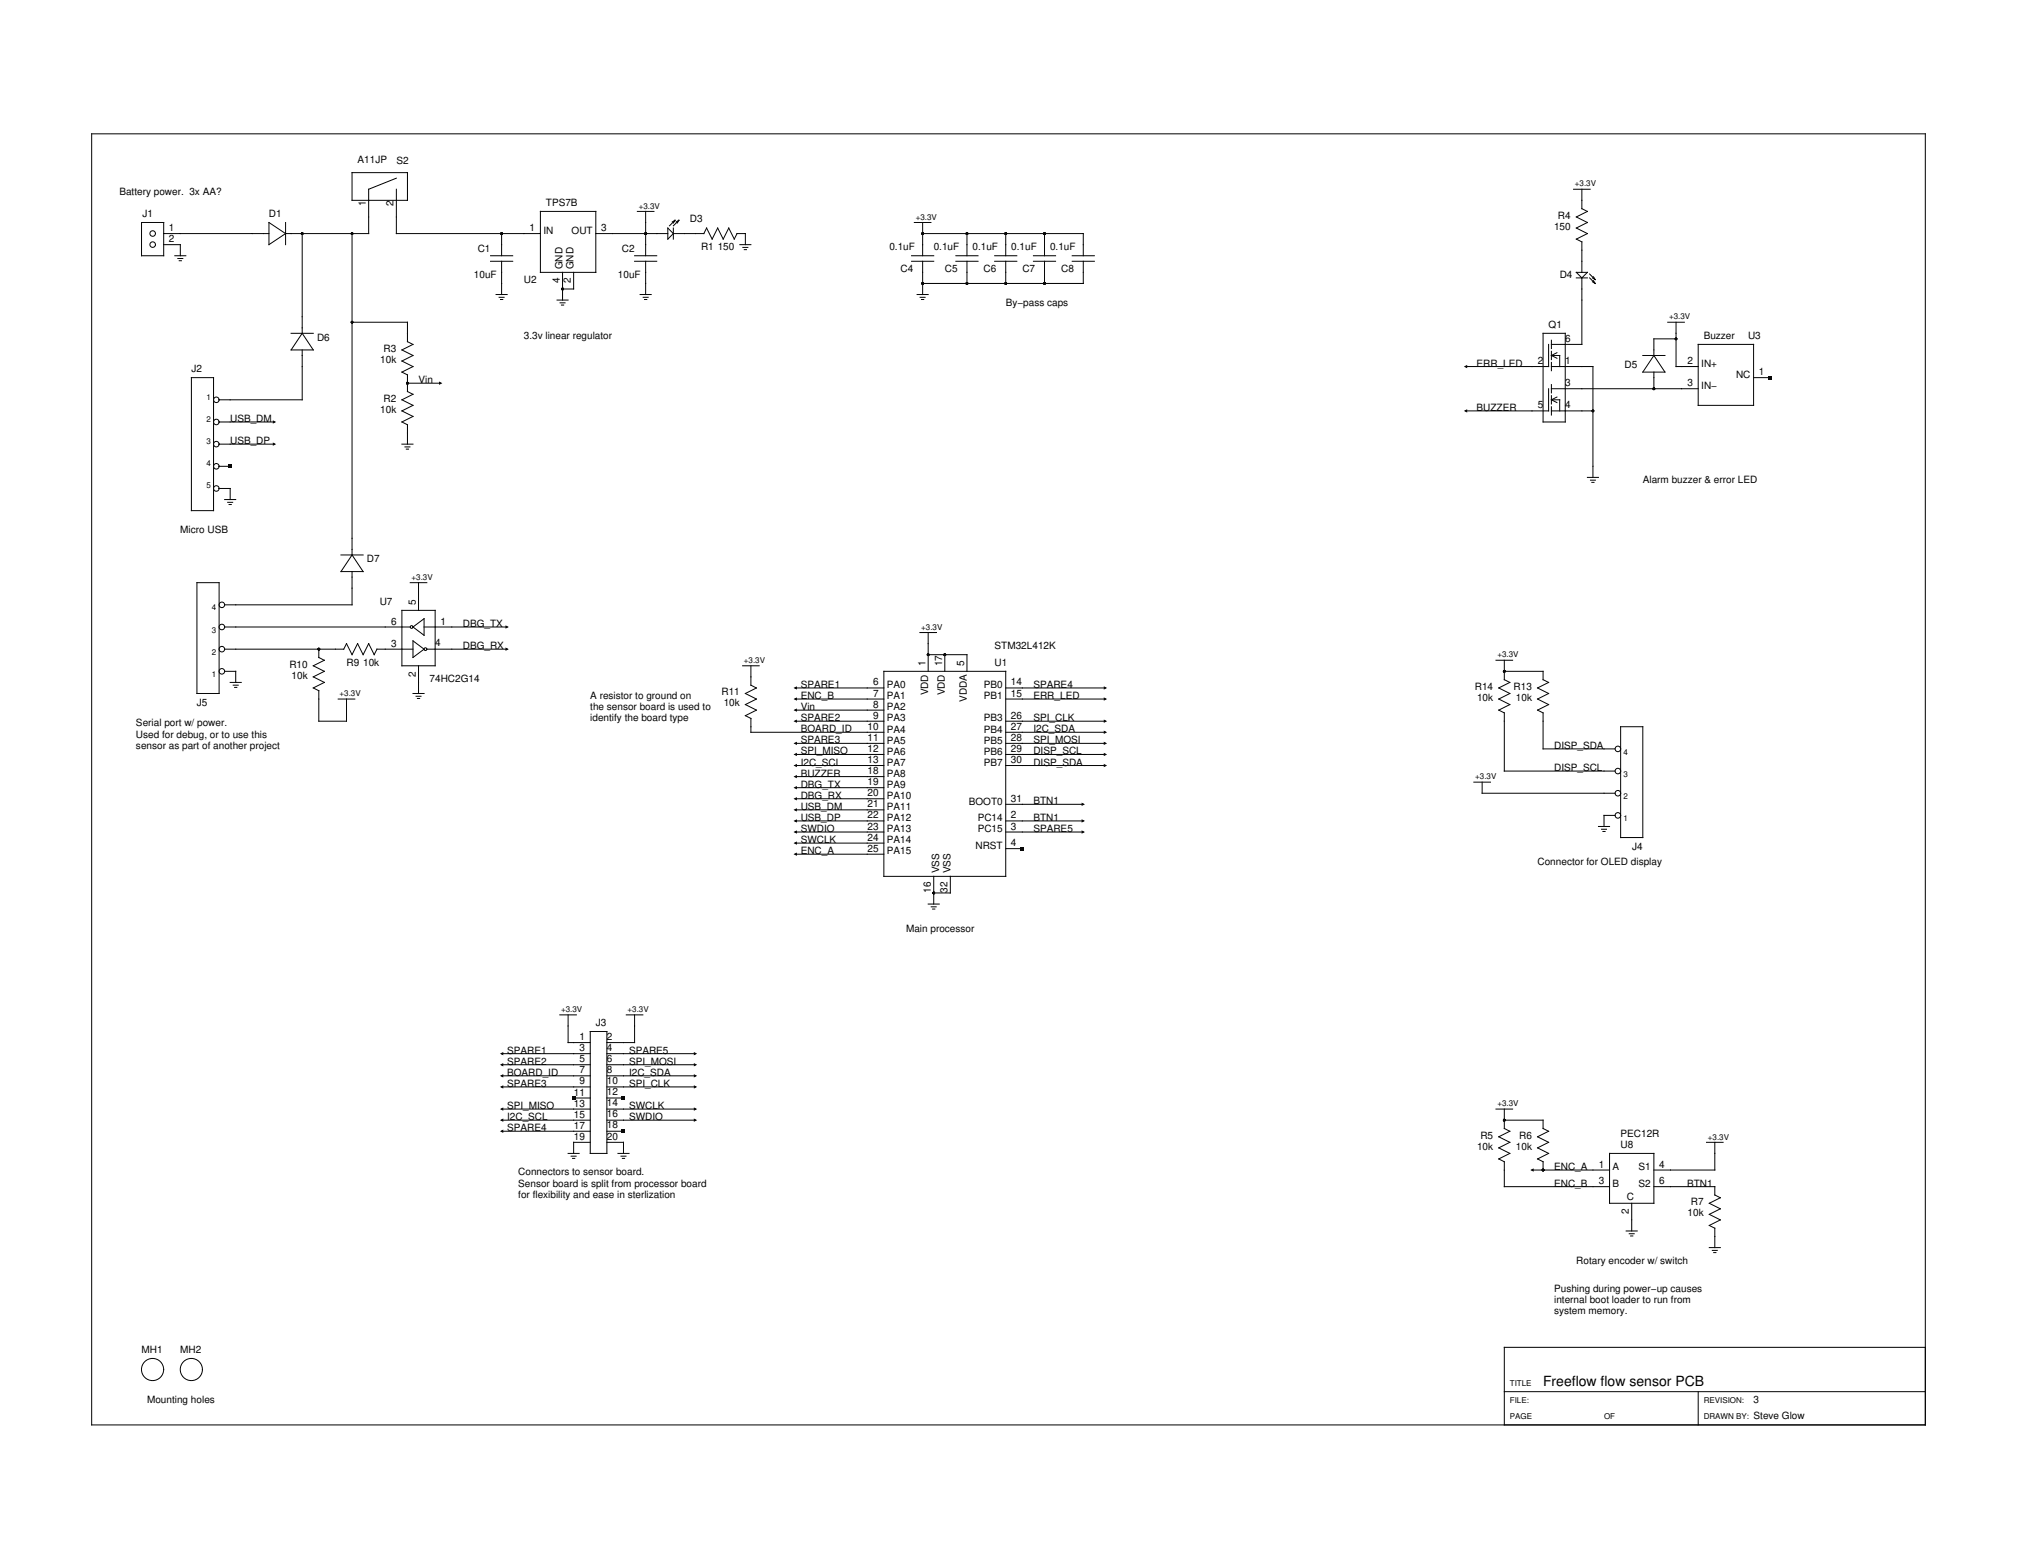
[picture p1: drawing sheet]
<svg xmlns="http://www.w3.org/2000/svg" width="279mm" height="216mm" viewBox="0 0 279 216" stroke-linecap="round" stroke-linejoin="round" font-family="sans-serif">
<g fill="none" stroke="#000" stroke-width=".14">
<path d="M12.7 18.5h254v178.8h-254zM19.6 30.8h3.1v4.6h-3.1zM22.7 32.3h14.6M22.7 33.9h2.3v1.5M24.2 35.4h1.5M24.6 35.8h.7M24.8 36.1h.3M37.3 30.8l2.3 1.5-2.3 1.6zM39.6 30.8v3.1M41.9 32.3v13.9M48.8 23.9h7.6v3.8h-7.6zM48.8 32.3v44.6"/>
<path d="M54.9 24.7l-3.8 1.5v6.1h-11.5M54.9 26.2v6.1h20M68 35.4h3M68 36.2h3M69.5 32.3v3.1M69.5 36.2v4.6M74.9 29.3h7.6v8.4h-7.6zM77.9 37.7v3.9M79.5 37.7v2.3h-1.6M82.5 32.3h10M87.9 35.4h3.1M87.9 36.2h3.1"/>
<path d="M88.3 29.3h2.3M89.4 29.3v6.1M89.4 36.2v4.6M92.5 31.6l.8 .7-.8 .8zM93.3 32.3h4.2l.4-.7 .7 1.5 .8-1.5 .8 1.5 .7-1.5 .8 1.5 .4-.8h1.1v1.6M93.3 31.6v1.5M93.5 30.5l-.8 .8M93.5 30.5l-.4 .2M93.5 30.5l-.2 .4M94 30.5l-.7 .8M94 30.5l-.3 .2M94 30.5l-.2 .4"/>
<path d="M102.5 33.9h1.5M102.9 34.3h.7M103.1 34.6h.3M126.3 35.4h3M126.3 36.2h3M126.7 30.8h2.3M127.8 32.3h22.3v3.1M127.8 30.8v4.6M127.8 36.2v4.6M132.4 35.4h3.1M132.4 36.2h3.1M133.9 32.3v3.1"/>
<path d="M133.9 36.2v3.1M137.8 35.4h3.1M137.8 36.2h3.1M139.3 32.3v3.1M139.3 36.2v3.1M143.2 35.4h3M143.2 36.2h3M144.7 32.3v3.1M144.7 36.2v3.1M148.5 35.4h3.1M148.5 36.2h3.1M150.1 36.2v3.1h-22.3"/>
<path d="M218 26.2h2.3M218.4 37.7h1.5l-.8 .8zM218.4 38.5h1.5M219.1 26.2v2.7M219.1 38.5v9.2h-4.2M219.1 28.9l.8 .4M219.9 29.3l-1.5 .7 1.5 .8-1.5 .8 1.5 .7-1.5 .8 .7 .4v4.2M220.2 37.9l.8 .8M220.2 38.5l.8 .8M220.6 38.5l.4 .2M220.6 39l.4 .3M220.7 38.3l.3 .4"/>
<path d="M220.7 38.9l.3 .4M26.5 52.3h3.1v18.4h-3.1zM30.3 58.4h7.7M40.3 46.2h3.1M41.9 48.5v6.9h-11.6M41.9 46.2l1.5 2.3h-3.1zM48.8 44.6h7.6v2.7M56.4 47.3l.8 .4-1.5 .8 1.5 .7-1.5 .8 1.5 .8-1.5 .7 .7 .4v2.3l.8 .4-1.5 .8 1.5 .7-1.5 .8 1.5 .8-1.5 .7 .7 .4v2.7M56.4 53.1h4.6M68.7 40.8h1.6M69.1 41.2h.7M69.3 41.5h.3"/>
<path d="M77.2 41.6h1.5M77.6 41.9h.7M77.8 42.2h.3M88.7 40.8h1.5M89.1 41.2h.7M89.3 41.5h.3M127 40.8h1.6M127.5 41.2h.7M127.7 41.5h.3M213.8 46.2h3v12.2h-3zM214.5 47.7v3.1h-11.5M214.5 53.8v3.1h-11.5"/>
<path d="M214.9 55.4h1.2v1.5M214.9 50.8h5.8v15.3M214.9 53.8h20.3M214.9 56.9h5.8M214.9 55.4l.8 .4M214.9 47.1v1.2M214.9 48.7v1.1M214.9 50.2v1.1M214.9 53.3v1.1M214.9 54.8v1.1M214.9 56.3v1.2M214.9 49.2h1.2v1.6"/>
<path d="M214.9 49.2l.8 .4M215.7 55l-.8 .4M215.7 48.8l-.8 .4M227.6 49.2h3M229.1 49.2l1.5 2.3h-3zM229.1 51.5v2.3M231 44.6h2.3M232.2 44.6v6.2h3M232.2 46.9h-3.1v2.3M235.2 47.7h7.7v8.4h-7.7zM242.9 52.3h2.3M30.3 61.5h7.7"/>
<path d="M30.3 64.6h1.6M30.3 67.6h1.6v1.6M31.1 69.2h1.6M31.5 69.6h.7M31.7 69.9h.3M47.2 76.9h3.1M48.8 79.2v4.6h-17.7M48.8 76.9l1.5 2.3h-3.1zM55.7 61.5h1.5M56.1 61.9h.7M56.3 62.2h.3M219.9 66.1h1.5"/>
<path d="M220.3 66.5h.7M220.5 66.8h.3M27.3 80.7h3v15.3h-3zM31.1 93h1.6v1.5M31.1 89.9h16.5l.4-.8 .8 1.6 .7-1.6 .8 1.6 .8-1.6 .7 1.6 .4-.8M31.1 86.8h25.7M31.9 94.5h1.5M32.3 94.9h.7M32.5 95.2h.3M44.2 89.9v1.2M44.2 91.1l.7 .3M44.9 91.4l-1.5 .8 1.5 .8-1.5 .7 1.5 .8-1.5 .8 .8 .4v4.2h3.8v-3.1"/>
<path d="M46.8 96.8h2.4M52.2 89.9h5M55.7 84.5h4.6v7.7h-4.6zM56.8 80.7h2.3M57.2 96h1.5M57.2 86.8l1.5-1.1v2.3zM57.2 88.7l1.5 1.2-1.5 1.2zM57.6 96.4h.7M57.8 96.7h.3M58 80.7v3.8M58 92.2v3.8M58.7 86.8h11.6"/>
<path d="M59.1 89.9h11.2M102.9 92.2h2.3M104 92.2v2.7l.8 .4-1.6 .7 1.6 .8-1.6 .8 1.6 .7-1.6 .8 .8 .4v1.9h18.4M110.2 95.3h12.2M110.2 96.8h12.2M110.2 98.3h12.2M110.2 99.9h12.2M122.4 93h16.9v28.4h-16.9zM127.4 87.6h2.3M128.6 87.6v5.4M128.6 90.7h5.3v2.3M130.9 90.7v2.3"/>
<path d="M139.3 95.3h13.8M139.3 96.8h13.8M139.3 99.9h13.8M207.2 91.4h2.3M208.4 91.4v2.7l.7 .4-1.5 .8 1.5 .7-1.5 .8 1.5 .8-1.5 .7 .8 .4v8.1h15.3M208.4 93h5.4v1.1l.7 .4-1.5 .8 1.5 .7-1.5 .8 1.5 .8-1.5 .7 .8 .4v5h9.9M110.2 113.7h12.2M110.2 115.2h12.2M110.2 102.9h12.2M110.2 104.5h12.2M110.2 106h12.2M110.2 107.5h12.2"/>
<path d="M110.2 109.1h12.2M110.2 110.6h12.2M110.2 112.2h12.2M110.2 116.8h12.2M110.2 118.3h12.2M139.3 111.4h10.8M139.3 113.7h10.8M139.3 115.2h10.8M139.3 117.5h2.3M139.3 101.4h13.8M139.3 102.9h13.8M139.3 104.5h13.8"/>
<path d="M139.3 106h13.8M204.2 108.3h2.3M205.3 108.3v1.6h18.4M221.4 114.5h1.6M221.8 114.8h.7M222 115.1h.3M223.7 112.9h-1.5v1.6M224.5 100.6h3.1v15.4h-3.1zM128.6 125.2h1.5M129 125.6h.7M129.2 125.9h.3M129.3 121.4v3.8"/>
<path d="M131.6 121.4v2.3h-2.3M69.5 153.6h12.3M69.5 155.1h12.3M69.5 149h12.3M69.5 147.5h12.3M69.5 150.5h12.3M69.5 145.9h12.3M69.5 156.7h12.3M77.5 140.5h2.3M78.7 159.7h1.5M78.7 140.5v3.9h3.1M79.5 152.1h2.3"/>
<path d="M81.8 158.2h-2.3v1.5M81.8 142.8h2.3v16.9h-2.3zM84.1 158.2h2.3v1.5M84.1 153.6h12.2M84.1 155.1h12.2M84.1 149h12.2M84.1 147.5h12.2M84.1 150.5h12.2M84.1 145.9h12.2M84.1 156.7h2.3M84.1 152.1h2.3M85.6 159.7h1.5"/>
<path d="M86.8 140.5h2.3M87.9 140.5v3.9h-3.8M207.2 153.6h2.3M208.4 153.6v2.7l.7 .4-1.5 .7 1.5 .8-1.5 .8 1.5 .7-1.5 .8 .8 .4v3.4h14.6M208.4 155.1h5.4v1.2l.7 .4-1.5 .7 1.5 .8-1.5 .8 1.5 .7-1.5 .8 .8 .4v1.1M223 159.7h6.1v6.9h-6.1zM236.4 158.2h2.3M237.5 158.2v3.8h-8.4M79.1 160.1h.7M79.3 160.4h.3M86 160.1h.7M86.2 160.4h.3"/>
<path d="M212.2 162h10.8M225.3 170.5h1.5M225.7 170.9h.7M225.9 171.2h.3M226 166.6v3.9M229.1 164.3h8.4v1.2l.8 .4-1.5 .7 1.5 .8-1.5 .8 1.5 .7-1.5 .8 .7 .4v2.7M236.8 172.8h1.5M237.2 173.2h.7M237.4 173.5h.3M208.4 192.7h58.3M235.2 192.7v4.6M266.7 186.6h-58.3v10.7"/>
<circle cx="21.1" cy="32.3" r=".38"/>
<circle cx="21.1" cy="33.9" r=".38"/>
<circle cx="30" cy="58.4" r=".38"/>
<circle cx="30" cy="55.4" r=".38"/>
<circle cx="30" cy="67.6" r=".38"/>
<circle cx="30" cy="61.5" r=".38"/>
<circle cx="30" cy="64.6" r=".38"/>
<circle cx="30.7" cy="83.8" r=".38"/>
<circle cx="30.7" cy="93" r=".38"/>
<circle cx="30.7" cy="89.9" r=".38"/>
<circle cx="30.7" cy="86.8" r=".38"/>
<circle cx="57" cy="86.8" r=".19"/>
<circle cx="58.9" cy="89.9" r=".19"/>
<circle cx="224.1" cy="109.9" r=".38"/>
<circle cx="224.1" cy="103.7" r=".38"/>
<circle cx="224.1" cy="112.9" r=".38"/>
<circle cx="224.1" cy="106.8" r=".38"/>
<circle cx="21.1" cy="189.7" r="1.53"/>
<circle cx="26.5" cy="189.7" r="1.53"/>
</g>
<g fill="#000">
<path d="M37.8 58.2l.5 .2-.5 .3zM60.8 52.8l.5 .3-.5 .2zM202.8 50.8l.4-.3v.5zM202.8 56.9l.4-.2v.4zM245 52.1h.4v.4h-.4zM31.7 64.3h.4v.5h-.4zM37.8 61.3l.5 .2-.5 .2zM70 86.6l.5 .2-.5 .3zM70 89.7l.5 .2-.5 .2zM109.9 98.3l.5-.2v.5zM109.9 96.8l.5-.2v.4zM109.9 95.3l.5-.3v.5z"/>
<path d="M109.9 99.9l.5-.3v.5zM152.9 96.6l.5 .2-.5 .2zM152.9 95l.5 .3-.5 .2zM109.9 113.7l.5-.2v.4zM109.9 112.2l.5-.3v.5zM109.9 107.5l.5-.2v.5zM109.9 104.5l.5-.2v.4zM109.9 118.3l.5-.2v.4zM109.9 106l.5-.2v.4zM109.9 115.2l.5-.2v.5zM109.9 116.8l.5-.3v.5zM109.9 109.1l.5-.2v.4z"/>
<path d="M109.9 110.6l.5-.2v.4zM109.9 102.9l.5-.2v.5zM141.4 117.3h.4v.5h-.4zM149.8 111.2l.5 .2-.5 .2zM149.8 113.5l.5 .2-.5 .2zM149.8 115l.5 .2-.5 .3zM152.9 99.6l.5 .3-.5 .2zM152.9 102.7l.5 .2-.5 .3zM152.9 105.8l.5 .2-.5 .2zM152.9 104.3l.5 .2-.5 .2zM152.9 101.2l.5 .2-.5 .2zM69.3 155.1l.4-.2v.5z"/>
<path d="M69.3 153.6l.4-.2v.4zM69.3 145.9l.4-.2v.4zM69.3 147.5l.4-.3v.5zM69.3 150.5l.4-.2v.5zM69.3 156.7l.4-.3v.5zM69.3 149l.4-.2v.4zM79.2 151.8h.5v.5h-.5zM86.1 151.8h.5v.5h-.5zM86.1 156.4h.5v.5h-.5zM96.1 148.8l.5 .2-.5 .2zM96.1 147.2l.5 .3-.5 .2zM96.1 150.3l.5 .2-.5 .3z"/>
<path d="M96.1 154.9l.5 .2-.5 .3zM96.1 153.4l.5 .2-.5 .2zM96.1 145.7l.5 .2-.5 .2zM212 162l.4-.2v.5z"/>
<circle cx="41.9" cy="32.3" r=".19"/>
<circle cx="48.8" cy="32.3" r=".19"/>
<circle cx="69.5" cy="32.3" r=".19"/>
<circle cx="89.4" cy="32.3" r=".19"/>
<circle cx="127.8" cy="39.3" r=".19"/>
<circle cx="127.8" cy="32.3" r=".19"/>
<circle cx="133.9" cy="39.3" r=".19"/>
<circle cx="133.9" cy="32.3" r=".19"/>
<circle cx="139.3" cy="39.3" r=".19"/>
<circle cx="139.3" cy="32.3" r=".19"/>
<circle cx="144.7" cy="39.3" r=".19"/>
<circle cx="144.7" cy="32.3" r=".19"/>
<circle cx="48.8" cy="44.6" r=".19"/>
<circle cx="56.4" cy="53.1" r=".19"/>
<circle cx="77.9" cy="40" r=".19"/>
<circle cx="220.7" cy="56.9" r=".19"/>
<circle cx="229.1" cy="53.8" r=".19"/>
<circle cx="232.2" cy="46.9" r=".19"/>
<circle cx="44.2" cy="89.9" r=".19"/>
<circle cx="128.6" cy="90.7" r=".19"/>
<circle cx="130.9" cy="90.7" r=".19"/>
<circle cx="208.4" cy="93" r=".19"/>
<circle cx="129.3" cy="123.7" r=".19"/>
<circle cx="208.4" cy="155.1" r=".19"/>
<circle cx="213.8" cy="162" r=".19"/>
</g>
<text font-size="1.9" x="213.8" y="192">Freeflow flow sensor PCB</text>
<g font-size="1.4">
<text x="49.5" y="22.6">A11JP</text>
<text x="54.9" y="22.6">S2</text>
<text x="16.5" y="27">Battery power. 3x AA?</text>
<text x="50.7" y="28.5" transform="rotate(-90 50.7 28.5)">1</text>
<text x="54.5" y="28.5" transform="rotate(-90 54.5 28.5)">2</text>
<text x="75.6" y="28.5">TPS7B</text>
<text x="19.7" y="30.1">J1</text>
<text x="23.4" y="32">1</text>
<text x="23.4" y="33.5">2</text>
<text x="37.3" y="30">D1</text>
<text x="66.2" y="34.9">C1</text>
<text x="73.4" y="32">1</text>
<text x="75.3" y="32.4">IN</text>
<text x="79.2" y="32.4">OUT</text>
<text x="83.3" y="32">3</text>
<text x="86.1" y="34.9">C2</text>
<text x="95.6" y="30.8">D3</text>
<text x="97.1" y="34.6">R1 150</text>
<text x="123.2" y="34.6">0.1uF</text>
<text x="129.3" y="34.6">0.1uF</text>
<text x="134.7" y="34.6">0.1uF</text>
<text x="140.1" y="34.6">0.1uF</text>
<text x="145.5" y="34.6">0.1uF</text>
<text x="215.3" y="31.8">150</text>
<text x="215.8" y="30.3">R4</text>
<text x="65.6" y="38.5">10uF</text>
<text x="72.6" y="39.3">U2</text>
<text x="77.5" y="39.2" transform="rotate(-90 77.5 39.2)">4</text>
<text x="77.9" y="37.3" transform="rotate(-90 77.9 37.3)">GND</text>
<text x="79.1" y="39.2" transform="rotate(-90 79.1 39.2)">2</text>
<text x="79.5" y="37.3" transform="rotate(-90 79.5 37.3)">GND</text>
<text x="85.6" y="38.5">10uF</text>
<text x="124.7" y="37.7">C4</text>
<text x="130.9" y="37.7">C5</text>
<text x="136.2" y="37.7">C6</text>
<text x="141.6" y="37.7">C7</text>
<text x="147" y="37.7">C8</text>
<text x="216.1" y="38.5">D4</text>
<text x="43.9" y="47.2">D6</text>
<text x="72.6" y="46.9">3.3v linear regulator</text>
<text x="139.3" y="42.3">By−pass caps</text>
<text x="214.5" y="45.4">Q1</text>
<text x="216.8" y="47.3">6</text>
<text x="236" y="46.9">Buzzer</text>
<text x="242.1" y="46.9">U3</text>
<text x="26.5" y="51.5">J2</text>
<text x="52.7" y="50.3">10k</text>
<text x="53.1" y="48.7">R3</text>
<text x="58" y="53.1">Vin</text>
<text x="204.5" y="50.8">ERR_LED</text>
<text x="213" y="50.4">2</text>
<text x="216.8" y="50.4">1</text>
<text x="216.8" y="53.5">3</text>
<text x="225" y="51">D5</text>
<text x="233.7" y="50.4">2</text>
<text x="233.7" y="53.5">3</text>
<text x="235.7" y="50.8">IN+</text>
<text x="235.7" y="53.9">IN−</text>
<text x="240.5" y="52.3">NC</text>
<text x="243.6" y="52">1</text>
<text x="31.9" y="58.4">USB_DM</text>
<text x="52.7" y="57.2">10k</text>
<text x="53.1" y="55.6">R2</text>
<text x="204.5" y="56.9">BUZZER</text>
<text x="213" y="56.6">5</text>
<text x="216.8" y="56.5">4</text>
<text x="31.9" y="61.5">USB_DP</text>
<text x="227.6" y="66.9">Alarm buzzer &amp; error LED</text>
<text x="25" y="73.8">Micro USB</text>
<text x="50.8" y="77.9">D7</text>
<text x="52.6" y="83.8">U7</text>
<text x="57.6" y="83.8" transform="rotate(-90 57.6 83.8)">5</text>
<text x="54.2" y="89.6">3</text>
<text x="54.2" y="86.5">6</text>
<text x="60.3" y="89.5">4</text>
<text x="61" y="86.5">1</text>
<text x="64.1" y="86.8">DBG_TX</text>
<text x="64.1" y="89.9">DBG_RX</text>
<text x="137.8" y="89.9">STM32L412K</text>
<text x="40.1" y="92.5">R10</text>
<text x="40.4" y="94">10k</text>
<text x="48" y="92.2">R9 10k</text>
<text x="57.6" y="93.7" transform="rotate(-90 57.6 93.7)">2</text>
<text x="59.5" y="94.5">74HC2G14</text>
<text x="110.9" y="95.3">SPARE1</text>
<text x="120.9" y="94.9">6</text>
<text x="122.9" y="95.3">PA0</text>
<text x="128.2" y="92.2" transform="rotate(-90 128.2 92.2)">1</text>
<text x="130.5" y="92.2" transform="rotate(-90 130.5 92.2)">17</text>
<text x="133.6" y="92.2" transform="rotate(-90 133.6 92.2)">5</text>
<text x="136.3" y="95.3">PB0</text>
<text x="137.8" y="92.2">U1</text>
<text x="140" y="94.9">14</text>
<text x="143.2" y="95.3">SPARE4</text>
<text x="204.3" y="95.5">R14</text>
<text x="209.7" y="95.5">R13</text>
<text x="18.8" y="100.6">Serial port w/ power.</text>
<text x="27.3" y="97.8">J5</text>
<text x="81.8" y="96.8">A resistor to ground on</text>
<text x="81.8" y="98.3">the sensor board is used to</text>
<text x="81.8" y="99.9">identify the board type</text>
<text x="99.9" y="96.3">R11</text>
<text x="100.2" y="97.8">10k</text>
<text x="110.9" y="98.3">Vin</text>
<text x="110.9" y="96.8">ENC_B</text>
<text x="110.9" y="99.9">SPARE2</text>
<text x="110.9" y="101.4">BOARD_ID</text>
<text x="120.2" y="101.1">10</text>
<text x="120.9" y="96.5">7</text>
<text x="120.9" y="98">8</text>
<text x="120.9" y="99.5">9</text>
<text x="122.9" y="96.8">PA1</text>
<text x="122.9" y="98.4">PA2</text>
<text x="122.9" y="99.9">PA3</text>
<text x="122.9" y="101.4">PA4</text>
<text x="128.6" y="96.3" transform="rotate(-90 128.6 96.3)">VDD</text>
<text x="130.9" y="96.3" transform="rotate(-90 130.9 96.3)">VDD</text>
<text x="133.9" y="97.2" transform="rotate(-90 133.9 97.2)">VDDA</text>
<text x="136.3" y="96.8">PB1</text>
<text x="136.3" y="99.9">PB3</text>
<text x="136.3" y="101.4">PB4</text>
<text x="140" y="96.5">15</text>
<text x="140" y="99.5">26</text>
<text x="140" y="101.1">27</text>
<text x="143.2" y="96.8">ERR_LED</text>
<text x="143.2" y="99.9">SPI_CLK</text>
<text x="143.2" y="101.4">I2C_SDA</text>
<text x="204.6" y="97.1">10k</text>
<text x="210" y="97.1">10k</text>
<text x="18.8" y="102.2">Used for debug, or to use this</text>
<text x="18.8" y="103.7">sensor as part of another project</text>
<text x="110.9" y="107.5">BUZZER</text>
<text x="110.9" y="104.5">SPI_MISO</text>
<text x="110.9" y="106">I2C_SCL</text>
<text x="110.9" y="102.9">SPARE3</text>
<text x="120.2" y="102.6">11</text>
<text x="120.2" y="104.1">12</text>
<text x="120.2" y="105.7">13</text>
<text x="120.2" y="107.2">18</text>
<text x="122.9" y="103">PA5</text>
<text x="122.9" y="104.5">PA6</text>
<text x="122.9" y="106.1">PA7</text>
<text x="122.9" y="107.6">PA8</text>
<text x="136.3" y="103">PB5</text>
<text x="136.3" y="104.5">PB6</text>
<text x="136.3" y="106.1">PB7</text>
<text x="140" y="102.6">28</text>
<text x="140" y="104.1">29</text>
<text x="140" y="105.7">30</text>
<text x="143.2" y="102.9">SPI_MOSI</text>
<text x="143.2" y="106">DISP_SDA</text>
<text x="143.2" y="104.5">DISP_SCL</text>
<text x="215.3" y="103.7">DISP_SDA</text>
<text x="215.3" y="106.8">DISP_SCL</text>
<text x="110.9" y="113.7">USB_DP</text>
<text x="110.9" y="112.2">USB_DM</text>
<text x="110.9" y="109.1">DBG_TX</text>
<text x="110.9" y="110.6">DBG_RX</text>
<text x="120.2" y="108.7">19</text>
<text x="120.2" y="110.3">20</text>
<text x="120.2" y="111.8">21</text>
<text x="120.2" y="113.3">22</text>
<text x="122.9" y="109.1">PA9</text>
<text x="122.9" y="110.7">PA10</text>
<text x="122.9" y="112.2">PA11</text>
<text x="122.9" y="113.7">PA12</text>
<text x="134.2" y="111.4">BOOT0</text>
<text x="135.4" y="113.7">PC14</text>
<text x="140" y="113.3">2</text>
<text x="140" y="111">31</text>
<text x="143.2" y="111.4">BTN1</text>
<text x="143.2" y="113.7">BTN1</text>
<text x="110.9" y="118.3">ENC_A</text>
<text x="110.9" y="115.2">SWDIO</text>
<text x="110.9" y="116.8">SWCLK</text>
<text x="120.2" y="114.9">23</text>
<text x="120.2" y="116.4">24</text>
<text x="120.2" y="117.9">25</text>
<text x="122.9" y="115.3">PA13</text>
<text x="122.9" y="116.8">PA14</text>
<text x="122.9" y="118.3">PA15</text>
<text x="135.1" y="117.6">NRST</text>
<text x="135.4" y="115.3">PC15</text>
<text x="140" y="117.2">4</text>
<text x="140" y="114.9">3</text>
<text x="143.2" y="115.2">SPARE5</text>
<text x="213" y="119.8">Connector for OLED display</text>
<text x="226.1" y="117.8">J4</text>
<text x="129" y="123.6" transform="rotate(-90 129 123.6)">16</text>
<text x="130.1" y="120.9" transform="rotate(-90 130.1 120.9)">VSS</text>
<text x="131.3" y="123.6" transform="rotate(-90 131.3 123.6)">32</text>
<text x="131.6" y="120.9" transform="rotate(-90 131.6 120.9)">VSS</text>
<text x="125.5" y="129">Main processor</text>
<text x="82.5" y="142.1">J3</text>
<text x="70.3" y="145.9">SPARE1</text>
<text x="70.3" y="147.5">SPARE2</text>
<text x="70.3" y="149">BOARD_ID</text>
<text x="80.3" y="144">1</text>
<text x="80.3" y="145.6">3</text>
<text x="80.3" y="147.1">5</text>
<text x="80.3" y="148.6">7</text>
<text x="84.1" y="144">2</text>
<text x="84.1" y="145.5">4</text>
<text x="84.1" y="147.1">6</text>
<text x="84.1" y="148.6">8</text>
<text x="87.1" y="149">I2C_SDA</text>
<text x="87.1" y="147.5">SPI_MOSI</text>
<text x="87.1" y="145.9">SPARE5</text>
<text x="70.3" y="155.1">I2C_SCL</text>
<text x="70.3" y="153.6">SPI_MISO</text>
<text x="70.3" y="150.5">SPARE3</text>
<text x="79.5" y="151.7">11</text>
<text x="79.5" y="153.2">13</text>
<text x="79.5" y="154.8">15</text>
<text x="80.3" y="150.2">9</text>
<text x="84.1" y="150.1">10</text>
<text x="84.1" y="151.7">12</text>
<text x="84.1" y="153.2">14</text>
<text x="84.1" y="154.7">16</text>
<text x="87.1" y="150.5">SPI_CLK</text>
<text x="87.1" y="155.1">SWDIO</text>
<text x="87.1" y="153.6">SWCLK</text>
<text x="70.3" y="156.7">SPARE4</text>
<text x="79.5" y="156.3">17</text>
<text x="79.5" y="157.9">19</text>
<text x="84.1" y="156.3">18</text>
<text x="84.1" y="157.8">20</text>
<text x="204.6" y="159.2">10k</text>
<text x="205.1" y="157.7">R5</text>
<text x="210" y="159.2">10k</text>
<text x="210.4" y="157.7">R6</text>
<text x="221.5" y="161.7">1</text>
<text x="224.5" y="157.4">PEC12R</text>
<text x="224.5" y="159">U8</text>
<text x="229.8" y="161.7">4</text>
<text x="71.8" y="162.8">Connectors to sensor board.</text>
<text x="71.8" y="164.3">Sensor board is split from processor board</text>
<text x="71.8" y="165.9">for flexibility and ease in sterlization</text>
<text x="215.3" y="162">ENC_A</text>
<text x="215.3" y="164.3">ENC_B</text>
<text x="221.5" y="164">3</text>
<text x="223.4" y="162.1">A</text>
<text x="223.4" y="164.4">B</text>
<text x="225.4" y="166.1">C</text>
<text x="227" y="162.1">S1</text>
<text x="227" y="164.4">S2</text>
<text x="229.8" y="164">6</text>
<text x="233.7" y="164.3">BTN1</text>
<text x="234.2" y="166.9">R7</text>
<text x="225.6" y="168.1" transform="rotate(-90 225.6 168.1)">2</text>
<text x="233.8" y="168.4">10k</text>
<text x="215.3" y="178.9">Pushing during power−up causes</text>
<text x="218.4" y="175.1">Rotary encoder w/ switch</text>
<text x="215.3" y="180.4">internal boot loader to run from</text>
<text x="215.3" y="182">system memory.</text>
<text x="19.6" y="187.4">MH1</text>
<text x="25" y="187.4">MH2</text>
<text x="20.4" y="194.3">Mounting holes</text>
<text x="242.9" y="194.3">3</text>
<text x="242.9" y="196.6">Steve Glow</text>
</g>
<g font-size="1.1">
<text x="88.5" y="28.9">+3.3V</text>
<text x="218.2" y="25.8">+3.3V</text>
<text x="126.8" y="30.4">+3.3V</text>
<text x="231.2" y="44.2">+3.3V</text>
<text x="28.6" y="55.4">1</text>
<text x="28.6" y="58.4">2</text>
<text x="28.6" y="61.5">3</text>
<text x="28.6" y="64.6">4</text>
<text x="28.6" y="67.6">5</text>
<text x="57" y="80.3">+3.3V</text>
<text x="29.3" y="87.6">3</text>
<text x="29.3" y="84.5">4</text>
<text x="127.6" y="87.2">+3.3V</text>
<text x="29.3" y="93.7">1</text>
<text x="29.3" y="90.7">2</text>
<text x="103.1" y="91.8">+3.3V</text>
<text x="207.4" y="91.1">+3.3V</text>
<text x="47" y="96.4">+3.3V</text>
<text x="204.4" y="107.9">+3.3V</text>
<text x="224.9" y="107.6">3</text>
<text x="224.9" y="104.5">4</text>
<text x="224.9" y="113.7">1</text>
<text x="224.9" y="110.6">2</text>
<text x="77.7" y="140.2">+3.3V</text>
<text x="86.9" y="140.2">+3.3V</text>
<text x="207.4" y="153.2">+3.3V</text>
<text x="236.6" y="157.8">+3.3V</text>
<text x="209.1" y="192">TITLE</text>
<text x="209.1" y="194.3">FILE:</text>
<text x="209.1" y="196.6">PAGE</text>
<text x="222.2" y="196.6">OF</text>
<text x="236" y="194.3">REVISION:</text>
<text x="236" y="196.6">DRAWN BY:</text>
</g>
</svg>
